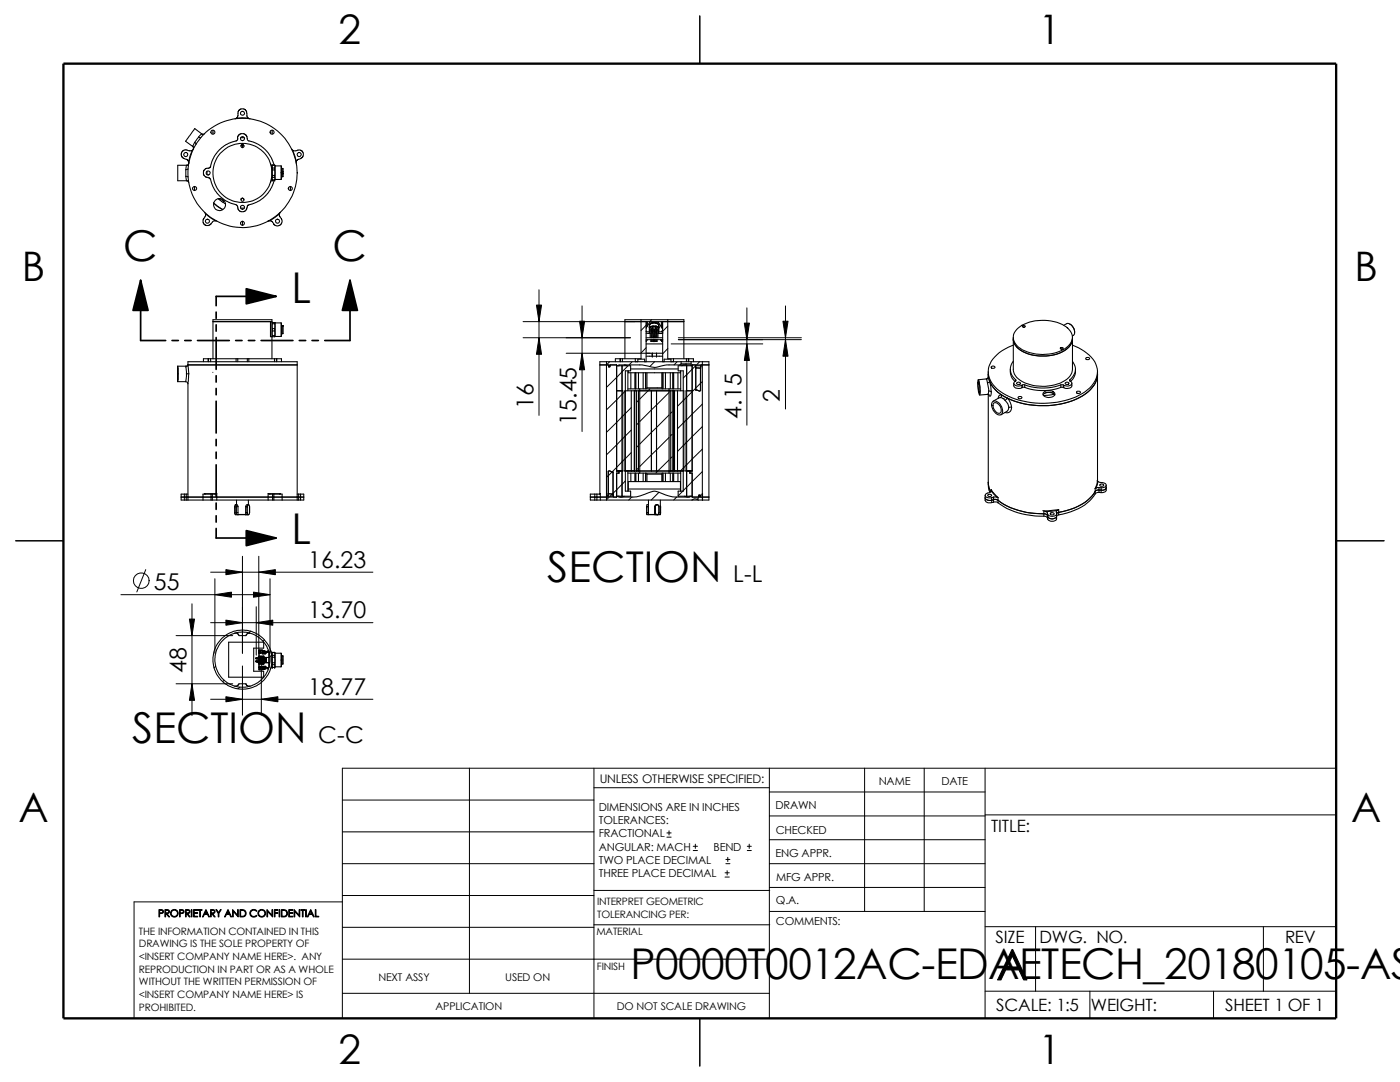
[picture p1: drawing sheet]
<svg xmlns="http://www.w3.org/2000/svg" width="279mm" height="216mm" viewBox="0 0 279 216" stroke-linecap="round" stroke-linejoin="round" font-family="sans-serif">
<g fill="none" stroke="#000" stroke-width=".2">
<path d="M107.6 57.8v25.1M42.5 74.3h.1M104.4 67.4h21.4M104.4 64.2h22.3M107.1 60.9h1l-.5 3.3zM107.6 67.4l.5 3.3h-1zM113 70.5h16.8M115.7 64.1h1l-.5 3.3zM116.2 70.5l.5 3.3h-1zM116.2 61v25.1M121.7 72.2l-.6 .6M124.2 74.2l-3.2 3.1"/>
<path d="M124.3 78.5l-3.3 3.3M124.8 78l-.7 .7M125.3 73l-1.2 1.2M126.2 72.2l-.6 .6M127.4 79.9l-.4 .4M128.9 64.9l-1 1.1M128.9 69.4l-1 1M129.7 77.6l-2 2M130 63.8l-.3 .4M130.6 72.2l-.9 1M133.3 65.1l-1.1 1M133.3 69.6l-1.1 1"/>
<path d="M133.5 78.3l-5.8 5.8M133.8 78h.1M133.9 68.6h18.3M135.1 72.2l-.6 .6M135.4 67.4h24.5M135.4 67.8h24.5M137 74.8l-.6 .6M137 79.2l-1.8 1.9M138.8 73l-1.8 1.8M138.8 73h.1M138.9 77.5l-2 1.9M139.6 72.2l-.6 .6"/>
<path d="M139.8 76.5l-.9 .9M140.2 76.2l-.4 .3M148.5 64.5h1.1l-.5 3.3zM149.1 68.6l.5 3.3h-1.1zM149.1 61.4v23.4M156.3 64.1h1l-.5 3.3zM156.8 67.8l.5 3.3h-1zM156.8 61v20.6M121.6 99.2l-.6 .5M122.2 98.6l-.4 .4M122.3 98.5l-.1 .1M124.2 96.6l-1.9 1.8"/>
<path d="M124.3 92l-3.3 3.2M124.3 83l-3.3 3.3M124.3 87.5l-3.3 3.3M124.8 91.5l-.7 .7M124.8 96l-.7 .7M126 81.3l-1.9 1.9M126 85.8l-1.9 1.9M126 90.3l-1.3 1.3M126.1 99.2l-.6 .6M127.4 84.4l-.4 .4M127.4 88.9l-.4 .3M127.4 93.4l-.4 .3"/>
<path d="M131.5 98.2l-1.5 1.6M133.5 82.8l-5.8 5.8M133.5 87.3l-5.8 5.8M133.5 91.8l-2.6 2.6M134.2 82.2l-.4 .3M134.2 86.7l-.4 .3M134.2 91.1l-.4 .4M135 99.2l-.5 .6M136.3 98l-1 .9M136.5 93.3l-.7 .6M136.5 88.8l-1.3 1.3M137 83.7l-1.8 1.9"/>
<path d="M137 88.2l-.6 .7M137 92.7l-.6 .7M137 97.2l-.6 .7M139.6 99.2l-.5 .5M140.2 80.6l-3.3 3.3M140.2 85.1l-3.3 3.3M140.2 89.6l-3.3 3.3M140.2 94.1l-3.2 3.1M140.2 98.6l-.5 .4M24.1 118.7h29.8M29.1 113.7l-1.8 4.4M42 114.2h32.4"/>
<path d="M42.9 118.7l3.3-.5v1zM42.9 115.5v14.8M45.1 113.7l3.3 .5-3.3 .5zM48.4 111v19.3M50.6 118.2l3.3 .5-3.3 .5zM51.6 114.2l3.3-.5v1zM51.6 111v19.4M53.9 115.5v14.8M35.1 126.8h11.3M35.1 136.4h11.3M37.8 123.5h1l-.5 3.3zM38.3 136.4l.5 3.3h-1z"/>
<path d="M38.3 120.5v22.3M42 139.5h32.4M42 124.2h32.4M43.1 132.9l-.4 .4M44.7 135.7l-.3 .3M45.1 139l3.3 .5-3.3 .5zM45.1 123.7l3.3 .5-3.3 .6zM47.8 137.1l-.3 .4M48.4 132.9v9.8M50 125.9l-.3 .4M51.1 124.2l3.3-.5v1.1zM51.1 121.1v9.6"/>
<path d="M52.2 139.5l3.3-.5v1zM52.2 132.5v10.2M52.8 127.7l-.3 .3M54.2 130.7l-.4 .4M68.3 159.6h50.2M93.7 153.3v44.9M118.5 153.3v49.9M118.5 157.2h35M153.5 153.3v49.9M153.5 158h43.1M172.6 153.3v28.6M184.4 153.3v28.6"/>
<path d="M196.6 153.3v49.9M266.7 153.3h-198.4v49.9M68.3 178.7h50.2M68.3 172.3h50.2M68.3 166h50.2M68.3 180h-41.5v23.2M118.5 177.7h35.1M133.1 167h.8M133.1 166.2h.8M133.5 165.8v.8M138.3 169.7h.9M138.3 168.9h.9"/>
<path d="M138.8 168.4v.9M144.7 175h.8M144.7 174.2h.8M144.9 172.3h.8M144.9 171.5h.8M145.1 173.7v.9M145.2 171.1v.8M149.1 169.7h.8M149.1 168.9h.8M149.5 168.4v.9M153.5 167.6h43.1M153.5 162.8h43.1"/>
<path d="M153.5 172.3h43.1M153.5 177.1h43.1M196.6 162.6h70.1M68.3 198.2h85.2M68.3 191.4h85.2M68.3 185h50.2M118.5 184.5h35.1M153.6 181.9h43M196.6 197.8h70.1M196.6 184.9h70.1M206.7 184.9v12.9M217.5 197.8v5.4"/>
<path d="M242.2 197.8v5.4M252.1 184.9v12.9"/>
<circle cx="28.2" cy="115.9" r="1.56"/>
</g>
<g fill="none" stroke="#000" stroke-width=".21">
<path d="M139.7 3.2v9.5M37.1 35.2l.4 .1M37.1 35.2l.1 .8M37.1 33.9v1.3M37.2 33h.3M37.2 36l.3 .1M37.2 33l-.1 .9M37.2 36.1l.5 .3M37.2 33h-1.7v3.1h1.7M37.2 36v.1M37.3 29.9l-.7 .1-.4 .4v.5l.3 .6 .8 .3 .3 .5M37.3 30l.5 .1"/>
<path d="M37.5 33.8l-.4 .1M37.5 33.7h.1M37.5 35.3h.1M37.6 32.3v.5l-.4 .2M37.6 32.3l.1 .1M38.4 30l-.8 2.3M38.4 30l-.6 .1M38.4 29.2l.3 .2M38.4 29.2l.2 .2v.4M38.4 29.2h.1M38.4 30h.1M38.6 29.8l-.2 .2"/>
<path d="M38.8 37.2v.8M38.9 28.4l.2 .3M38.9 28.4l-.5 .8M39.1 28.7v.1M39.6 27.3l.4 .2M39.6 27.3l-.7 1.1M40 27.5h.1M40.3 26.7l.2 .2M40.3 26.7l-.7 .6M40.3 26.7l-1.4-1-.2 .1-1.7 2.4 1.4 1M40.9 26.7l-.4 .1-.2-.1M41.3 34.2v.6"/>
<path d="M41.5 35.5h.3l.2 .3M42 35.8l.2 .7 .6 1.3 1 1.3 1.4 1 1.9 .8M42.5 26v.8M43.6 39.6l1.4 1.1M43.7 39.8l.2-.2 .7 .5M47.1 28.2l-.8 .1-1.6 .8-.9 .8-.7 .8-.8 1.4-.3 1.3-1 .3-.4 .4 .1 .9 .3 .3 .5 .1M47.2 23.6h2.4M47.2 23.6l-.3 .1M47.2 23.6l-.2 .1M47.4 27.6l.1-.4 .3-.4 .3-.1h.5l.5 .3 .3 .9 .3 .3M47.5 27.6l-.2 .4-.2 .1M48 27.5h.7"/>
<path d="M48.1 39.8a.3 .3 0 0 1 .3-.3 .3 .3 0 0 1 .3 .3M48.1 29.2l.1-.3h.3l.2 .3M48.4 28.9v.6M49.2 22.6v-.3l-.3-.5-.8-.1-.6 .6v.9l-.3 .4M49.3 22.6v.6l.2 .4M49.6 23.6l.3 .1M49.6 23.6h.1M49.7 28.1l1.3 .4 1.6 1 1.4 1.7 .7 1.7M54 32.7l.3 .4v2.8l-.3 .5M54.3 35.8l.1 .1M54.3 26v.8M54.4 32.9v.1"/>
<path d="M54.4 33v.5M54.4 33.9v1.1M54.4 35.4v.5M54.4 35.9h.1M54.4 33h.4M54.4 32.9l-.1 .2M54.4 32.9h.4M54.4 35.9h.4M54.4 33.5v.4M54.4 35v.4M54.4 33.5h.4M54.4 33.9h.4"/>
<path d="M54.4 35h.4M54.4 35.4h.4M54.7 35.9l-.7 1.9-.7 1-1.6 1.3-1.3 .6-.9 .2-.1 .2v.3M54.8 35.9h.1M54.8 35.4v.5M54.8 33.9v1.1M54.8 33v.5M54.8 32.9v.1M54.8 32.9l.1 .2M54.8 33.5v.4M54.8 35v.4M54.9 33.1v2.7"/>
<path d="M54.9 35.8l-.1 .1M54.9 35.8h1.2M54.9 33.1h1.2M56.1 33.1v1.4M56.1 33.1l.1 1.4M56.1 34.5v1.3M56.1 34.5h.1M56.2 34.5l-.1 1.3M56.2 33.6h.2M56.2 35.3h.2M56.2 34.3h.2M56.2 34.7h.3"/>
<path d="M56.2 34.2h.3M56.2 34.6h.3M56.4 34.6l.1 .1M56.4 33.6l.1 .6M56.4 34.3v.3M56.4 33.6v.7M56.4 34.6v.7M56.5 34.7l-.1 .6M56.5 34.2l-.1 .1M56.5 34.2v.5M58 37.2v.8M58.2 29.8l.2 .2"/>
<path d="M58.3 29.9l.1 .1M58.4 30l.7 2.3M58.4 30l.7 .1 .8-.2 .5 .3 .1 .8-.2 .4-.4 .2M59.1 32.3v.3M59.1 32.3h.1M60 31.7l-.6 .1-.3 .5M40.8 42.4l.2 .3M41 42.6v.1M41 42.7l1.9 1.3M41 42.7v.4l-.5 .8v.5l.3 .4 .3 .2h.6l.8-.8 .4-.2M42.6 40.5l.7 .6 1.1 .7-1.8-1.3M42.9 44l.4 .1"/>
<path d="M42.9 44l.2 .1M42.9 44h.1M44.7 40l-.2 .4M47.1 40.9l.3 .4M47.5 41.3v.5l.6 .4h.8l.3-.4 .1-.4M48 41.5h.8M48.4 44.2v.8M53.8 44.1h-.3h.6l.6 .6M55.8 42.7l-2 1.3M55.8 42.7v.4l.5 .9-.1 .6-.4 .4-.3 .1-.6-.1-.3-.3M55.8 42.5v.2M56 42.4l-.2 .3"/>
<path d="M35.5 73.1v3.1zM35.5 73.4v2.4zM35.5 73.1h1.6M35.5 76.2h1.5M37 76.2l.4 .1 .1 .3M37.1 73.1v.1M37.1 73.2l.1 1.4M37.2 74.6l-.2 1.6M37.2 74.6h.5M37.5 72.8l-.4 .3M37.5 72.8l.2 1.8M37.5 72.8l-.1 .3-.3 .1"/>
<path d="M37.5 72.8v-.6h21.8v27.6M37.5 76.6v23.2M37.5 72.8h21.8M37.7 74.6l-.2 2M40.6 72.2v-.6h15.6v.6M41.5 71.6v.6M41.6 71.6v.6M42 71.6v.6M42.5 71.6v-7.8h11.8v7.8M42.5 64.2h11.8M47.1 71.6v.6M47.5 71.6v.6"/>
<path d="M49.4 71.6v.6M49.7 71.6v.6M54 64.2v3l.9-.1M54.3 64.4h1.8M54.4 67l-.1 .1M54.4 64.4v.2M54.4 64.6v1M54.4 66v1M54.4 65.6v.4M54.4 65.6h.4M54.4 66h.4M54.4 64.6h.4"/>
<path d="M54.4 67h.4M54.8 71.6v.6M54.8 67v.2M54.8 66v1M54.8 64.6v1M54.8 64.4v.2M54.8 65.6v.4M54.9 64.4h.1M54.9 67.1h1.2M54.9 64.4v2.7M55.2 71.6v.6M56.1 64.4v2.7"/>
<path d="M56.2 66.6h.2M56.2 65h.2M56.4 65h.1M56.4 65v1.6M56.5 65l-.1 1.6M56.5 65h.1M119.7 72.8h3.4v21.2h1.2v-16h-1.2M121 72.2v27.6M121.4 72.8l.1 .2M121.5 73h.3M121.8 72.8l-.1 .4h-.2v-.2M123.1 73h2.8v1h-1.1v24h1.1v1h-2.8"/>
<path d="M123.7 71.6v.6M123.8 71.6v.6M124.1 73v26M124.2 73v5M124.2 71.6v.6M124.6 72.8l.5 .2M124.7 71.6v-7.8h11.8v7.8M124.7 64.2h11.8M124.7 78h11.8v16h-11.8zM125.3 77.6h10.5M125.3 74v4M125.4 74v.4h10.4v-.4"/>
<path d="M125.9 73.6h9.4M125.9 74.4v3.2M126 78v16M126.6 78v16M126.7 78v16M126.7 74.4v3.2M126.8 71.6v.6M126.9 74.4v3.2M127 78v16M127.3 72.2v-.5h1.4v.5M127.4 74.4v3.2M127.4 78v16"/>
<path d="M127.7 77.6v16.8M127.9 63.8v7.8h-5.1v.6M128.4 74.4v3.2M128.9 74.4v3.2M128.9 68h.1M128.9 70.5h3.3M128.9 71.1h3.3M128.9 68.6h3.3M128.9 64.2v8M128.9 66.5h.9M128.9 66.2h.7M128.9 66l.2 .2"/>
<path d="M128.9 67.8h3.3M128.9 67.4h3.3M129 64.2v1.2M129 66.1v.1M129 68l-.1 .1M129 67.9v.1M129.1 77.4v.2M129.1 74.4v3M129.1 77.4h3M129.2 64.2v.9M129.2 67.8l-.3 .1M129.6 65.3h.2"/>
<path d="M129.6 64.8v1.7M129.6 65.2h.1M129.6 64.8h.1M129.6 65.3h.1M129.6 65.3v1.2M129.6 64.7l.1 .1M129.6 64.7l.7-.4 .8 .1 .4 .3M129.6 64.7v.1M129.6 65.2v.1M129.7 65.2l-.1 .1M129.7 64.8v.4M129.8 65.2v.1"/>
<path d="M129.8 65.2h.2M129.8 65.3v2.1M129.8 65.2l-.2 .1M129.9 67.8v.3h.4v-.3M129.9 66h.2M130 65.2h.1M130 65.2h-.3M130 65.6l.1 .4M130 65.6l-.1 1.8M130 65.6v.4M130 78v16M130 67.8v.3"/>
<path d="M130 66.4h.2M130.1 66l-.1 1.4M130.1 66v.1M130.1 66v.4M130.1 67.8v.3M130.1 66l.1 .1M130.2 70.5h.1M130.2 71.1h.1M130.2 65.6h.1M130.2 70.5v.6M130.2 65.6l-.1 1.8M130.3 65.2v.4"/>
<path d="M130.3 65.2l-.1 .4M130.3 64.4h.6M130.3 64.4v.1M130.3 64.5l-.6 .3M130.3 64.4h.1M130.3 64.5h.6M130.3 65.6v1.8M130.3 65h.1M130.4 67.3v.1M130.4 65.2h-.4M130.4 65.2h.1M130.4 67.8v.4h.2v-.4"/>
<path d="M130.5 66l-.1 1.4-.1-.1M130.5 65.1v.1M130.5 65.1l-.3-.1-.2 .2M130.5 65.1l-.1 .1M130.5 66h.1M130.5 65.2h.1M130.5 65.1h.1M130.6 65.7v.3M130.6 65.7l-.1 .3M130.6 66v1.4l.2-.1M130.6 65.1v.1M130.6 65.1l.3-.1 .2 .2"/>
<path d="M130.6 65.2h.1M130.6 65.2l.3-.1 .2 .1M130.6 68h.1M130.7 67.3l-.1 .1M130.7 67.8v.3h.4v-.3M130.8 65.6h.1M130.9 65.2v.4M130.9 65.2l-.1 2.2M130.9 64.4v.1M130.9 64.5l.5 .3M130.9 64.4h.1M130.9 67.8v.3"/>
<path d="M130.9 65.6v1.8M131 67.8v.3M131 70.5h.1M131 71.1h.1M131 66.1h-.1l.1 .3M131 70.5v.6M131 78v16M131 66v1.4M131 66h.1M131.1 65.2h.1M131.1 65.6v.4M131.1 65.6l-.1 .4"/>
<path d="M131.1 65.2l.2 .1M131.1 65.2h.3M131.1 66v1.4M131.3 65.3h.1M131.3 66.5h.9M131.3 65.3v2.1M131.3 65.3h.2M131.4 64.3l.8 1.4M131.4 64.3h-1.7l-.8 1.2M131.4 64.3h.1M131.4 65.3h.1M131.4 65.2v.1"/>
<path d="M131.4 65.3v1.2M131.4 64.8v.4M131.4 64.8h.1M131.5 64.7v.1M131.5 64.7l-.1 .1M131.5 65.3h.1M131.5 65.2v.1M131.5 66.2l.7 .1M131.5 64.7h.1M131.5 65.3v1.2M131.5 65.2l-.2 .1M131.8 67.8h.1"/>
<path d="M131.8 67.8l.3 .1M131.8 67.8h.4M132 64.2v1.1M132 68l.2 .2M132 67.9v.1M132 68l.2 .1M132.1 77.4v.2M132.1 74.4v3M132.1 67.9l.1 .3M132.2 68.1v.1M132.2 68.2h.1M132.2 64.2v1.5"/>
<path d="M132.2 65.9v.4M132.2 67.8l-.1 .1M132.2 64.2v8M132.2 68v.1M132.2 65.9l-.2 .3M132.3 74.4v3.2M132.5 72.2v-.5h1.4v.5M132.8 74.4v3.2M133.3 63.8v7.8h5.1v.6M133.5 77.6v16.8M133.8 74.4v3.2M133.8 78v16"/>
<path d="M134.2 78v16M134.3 74.4v3.2M134.4 71.6v.6M134.4 78v16M134.5 74.4v3.2M134.6 78v16M135.2 78v16M135.3 74.4v3.2M135.8 74v4M135.9 72.2v.4M135.9 72.6l-.2 .2M135.9 72.6h2"/>
<path d="M136.6 72.8l-.5 .2M136.9 72.6v.2M137 71.6v.6M137 73v26M137.4 71.6v.6M137.5 71.6v.6M137.9 72.8h-4.8l-2.4 .5-2.6-.5h-4.6v.2M137.9 72.2v.8M138.1 73h-2.8v1h1.1v24h-1.1v1h2.8M138.7 72.8l.1 .2M138.8 73l.1 4.8 .7 .2 .2-.1v-4.5M138.8 73h1.1"/>
<path d="M138.9 73.4h.9M138.9 73.4h.1M139.8 73.4v.1M139.8 73.2h.1M139.9 73l-.1 4.9-.3 .2-.6-.3M139.9 72.8v.2M140.2 72.2v27.6M141.5 72.8h-3.4v21.2h-1.2v-16h1.2M195.2 75.8a5.6 5.6 0 0 1 .3 3l-.3-1.2zM195.2 76.2l.3 1v1.3l-.3-1.3zM196.8 75.6l.3 .8M196.8 75.6l-1.6 .2"/>
<path d="M196.8 75.6h.1M197.1 76.4l.2 1.6M197.2 75.4l-.4 .2M197.2 74.2v1.2l.1-.2M197.2 78.7v18l.2 1.1 .2 .5M197.3 75.2l.2 .9M197.3 75.2l-.1-.5a5.8 5.8 0 0 0 4.2 4.9 16.6 16.6 0 0 0 15.1-.9 5.2 5.2 0 0 0 2.5-4 6 6 0 0 1-4 4.8 17.4 17.4 0 0 1-14-.1M197.3 75.2l-.2 .3-.3 .1M197.3 78l-.2 .7M197.3 78l.5 .2M197.4 78.7l-1.9 .1M197.5 76.1a6.4 6.4 0 0 0 2.4 2.7"/>
<path d="M197.5 76.1l.3 2.1M197.5 76.1l-.4 .3M197.8 78.2l-.1 .8h-.2l-.1-.2M197.9 73.1l.3-.1 .4 .3-.1 .1-.5 .1-.2-.2zM199.6 79.3l-1.4 .8M199.6 79.3l.4 .1 .6 .5M199.9 78.8l-.6 .2-.1 .5M199.9 78.8l1.1 .6M199.9 78.8v.3l-.3 .2M200.4 79.5h-.3M200.6 79.9a2.04 2.04 0 0 1 .7 1.4M201 79.4a3.2 3.2 0 0 1 .9 1.9"/>
<path d="M201 79.4l-.4 .5M201.6 73.7v.7a2.53 2.53 0 0 0 1 1.7M202.2 68.9a7.3 7.3 0 0 0-4.9 4.6 5 5 0 0 0 2.8 4.9 16.7 16.7 0 0 0 16.4-.2 4.5 4.5 0 0 0 2-6 8.9 8.9 0 0 0-4.5-3.3M202.2 67.6a3.6 3.6 0 0 0 3 3 8.4 8.4 0 0 0 8.1-1.3l.7-1.1v-.6a3.7 3.7 0 0 1-3 3 8.5 8.5 0 0 1-8.1-1.3l-.5-.7zM202.2 67.3v6.4a3.4 3.4 0 0 0 2.9 2.9 8.8 8.8 0 0 0 8.1-1.2l.7-1 .1-.7v-6.4M202.2 72.1a2.52 2.52 0 0 0 .5 3.7M202.3 76.5a.88 .88 0 0 0 1.2 1l.5-.2M202.7 75.8v.2a.52 .52 0 0 0-.4 .6 .52 .52 0 0 0 .6 .4l1.1-.1M202.7 75.8v.2M202.9 65.8a8.3 8.3 0 0 1 8-1.5 3.8 3.8 0 0 1 3.1 3 3.7 3.7 0 0 1-3 3 8.8 8.8 0 0 1-7.8-1 2.26 2.26 0 0 1-.3-3.5zM203 76.3h.5l.2 .3-.7 .1-.1-.2zM203.3 79.2h.6a.36 .36 0 0 1-.3 .4 .36 .36 0 0 1-.4-.4z"/>
<path d="M204 76.9v.4M204 77.3h.1M204 76.8v.1M204 76.8v.5M204.2 65.3h.2M204.5 76.8a10.4 10.4 0 0 0 7.2 0M204.5 76.8h-.5M204.5 77.3a10.4 10.4 0 0 0 7.2 0M204.5 77.3h-.5M204.5 76.8v.5M208.2 78.4a1.51 1.51 0 0 1 2.3 .2 1.14 1.14 0 0 1-1.5 .7l-.7-.3-.1-.3zM208.4 78.5l.7-.2 1.2 .2"/>
<path d="M210.2 78.4l.3 .4M210.2 78.4a1.61 1.61 0 0 0-2 .4M210.2 78.4h.1M210.3 78.7h.1l-2.2 .2M211.6 69.4l.4-.1 .2 .2-.4 .2zM211.7 76.8h.5M211.7 77.3h.5M211.7 76.8v.5M211.8 69.7h.2M212.2 76.8l.1 .1M212.2 76.8v.5M212.2 77.3h.1"/>
<path d="M212.3 76.9v.4M212.6 76.4a.4 .4 0 0 1 .4-.1 .4 .4 0 0 1 .3 .3l-.5 .1zM213 65.4l.1 .1M213.5 64.7a1.63 1.63 0 0 1 .7 2.2l-.2 .2M213.5 64.7l-.4-.2-.8 .4M213.5 64.7a1.97 1.97 0 0 1 1 1.6M213.5 75.8l-.1 .1 .2 .2M213.5 75.8v.2M213.6 76.1h.1M213.6 76.1a.44 .44 0 0 1 .3 .4 .44 .44 0 0 1-.4 .4l-.5 .1-.7-.1M213.9 76.5a.96 .96 0 0 1-.5 1 .96 .96 0 0 1-1.1-.2M214 72.1a2.48 2.48 0 0 1-.5 3.7"/>
<path d="M214.6 73.7l-.1 1.1-.3 .8-.5 .5M214.8 78.2l.3-.1 .5 .1a.38 .38 0 0 1-.4 .3 .38 .38 0 0 1-.4-.3zM216.8 71.4l.4-.1 .3 .2-.2 .2-.4 .1-.2-.3zM219 74.2v21.6M36.2 99.2h24.4M36.8 98.6v1.2M37.2 98.6v1.2M37.5 98.6h-1.3v1.2h24.4v-1.2h-1.3M40.8 98.5l.2 .1M40.8 98.5v.1M40.8 98.5h2.5M42.1 98.6v1.2"/>
<path d="M42.4 98.6v1.2M43 98.6h-2.5v1.2M43.3 98.5l-.4 .1M43.3 98.5v1.3M47.2 99.8v.9M49.6 99.8v.9M53.5 98.5l2.8 .1v1.2M53.5 98.5h2.5M53.5 98.5v1.3M54.4 98.6v1.2M54.7 98.6v1.2M56 98.5l-.2 .1"/>
<path d="M56 98.5v.1M59.6 98.6v1.2M60 98.6v1.2M118.7 98.6v1.2M119.1 98.6v1.2M119.7 98.5l-.1 .1M119.7 98.5v-26.3h21.8v27.6h-23.7v-1.2l2-.1M119.7 98.5h.1M119.8 98.5v1.3M121.3 99h1.1M121.3 99v.2M121.4 98.5h.1"/>
<path d="M121.4 98.5l.9 .1M121.4 94.1l.3-.1 .6 .2 .1 4.8M122.3 94.2l-.6-.3-.3 .1-.1 5M122.3 98.6h.1M122.4 99l.1 .2M123.1 93.9h1.2M123.5 99v.2a9.6 9.6 0 0 0 6-.9l.4-.1a2.62 2.62 0 0 1 2.3 .3l.6 .3a9.6 9.6 0 0 0 4.9 .4v-.2M123.5 94v.4h-.4v4.8h-5.3M124.2 94v5M124.6 99l-.8 .2M124.7 93.9h1.9M125.3 94v4l.1-.4"/>
<path d="M125.3 94.4h10.5M125.4 97.6v-1.5h10.4v1.5M125.4 97.6h10.4M125.9 94.4v1.7M126.7 94.4v1.7M126.9 94.4v1.7M127 93.9h.4M127.4 94.4v1.7M128.4 94.4v1.7M128.9 94.4v1.7M129.1 94.4v.2M129.1 94.6v1.5"/>
<path d="M129.1 94.6h3M129.4 99.8l.1 2.9M131.8 99.8v2.9M132.1 94.6v1.5M132.1 94.4v.2M132.3 94.4v1.7M132.8 94.4v1.7M133.8 94.4v1.7M133.8 93.9h.4M134.3 94.4v1.7M134.5 94.4v1.7M134.6 93.9h1.9"/>
<path d="M135.3 94.4v1.7M135.8 94v4v-.4M136.6 99l.8 .2M136.9 93.9h1.2M137.7 94v.4h.4v4.8h3.4M138.1 99.8a.91 .91 0 0 1 1.3 0M139.5 99l-.1 .2M139.5 99h.2M139.7 98.8l.1 .4M139.7 98.8h-.2v.2M140.2 98.5h.1M140.2 98.5v1.3"/>
<path d="M140.2 98.5v.1M196.6 99.4a1.28 1.28 0 0 0 1.8 .3h.4a16.1 16.1 0 0 0 9.9 2.9l.2 .1a1.1 1.1 0 0 0 .8 .8 1.1 1.1 0 0 0 1.2-.4v-.1M196.6 98.8l.1 1.2a1.03 1.03 0 0 0 1.2 .3M197.1 98.8l.3-.2 .5 .2a.36 .36 0 0 1-.4 .3 .36 .36 0 0 1-.4-.3zM197.2 96.2l.2 1.1 .3 .8M197.8 97.7l1.4 1.6M197.8 98l-.1 .2a1.21 1.21 0 0 0-1.1 .7l.4 .4h.9M197.8 98l1.1 1.2M197.8 97.7v.3M197.9 99.3v1M198.1 80.1a1.51 1.51 0 0 1 1.9 1.3 .8 .8 0 0 1 0 1 .8 .8 0 0 1-.9 .3 2.26 2.26 0 0 1-1.1-2.4zM198.2 80.5a1.14 1.14 0 0 1 1.6 1.1v.5a.67 .67 0 0 1-.7 .4 .67 .67 0 0 1-.6-.6l-.3-.5z"/>
<path d="M198.3 99.2h.6M198.3 99.2l-.4 .1M198.3 99.2v1M198.9 99.2l.3 .1M199.2 99.3v1M201.3 81.3l-.3 .8-1.2 .7M201.9 81.3a.94 .94 0 0 1-1.3 1M201.9 81.3h-.6M218.6 98.6a8.8 8.8 0 0 1-5.7 3.8l-1.6 .3M218.7 97.4l-.1 .1v1.1M218.7 97.4h.1M219 95.8v.3"/>
<path d="M219.1 96.1l-.1-.3-.1 .8-.3 .9M219.1 96.1l-.4 1.3M219.1 96.1l.4 .1a1.3 1.3 0 0 1 1.3 .6l-.2 .3-.8 .2M219.3 97.3l-.6 .1M219.3 98.3l-.7 .3M219.3 97.3h.5M219.3 97.3v1M219.3 98.3h.5M219.5 96.7l.4-.1h.3l.1 .3-.6 .1zM219.8 97.3v1M220.8 97.3a1.2 1.2 0 0 1-1.6 .4l-.5 .2a9.4 9.4 0 0 1-6.6 4.2l-1.2 .3M220.8 96.8l-.2 1.3-.8 .2"/>
<path d="M3.1 107.9h9.6M46.9 101.1l.1-.4 .1 .4M46.9 101.1h.1M46.9 102.3v.4l.2-.4M46.9 102.3h.1M46.9 101.1v1.2M46.9 102.7h.1M47 100.7l.2 .3v1.4l-.2 .3M47 100.7h.3l.2 .4M47 100.7l-.1 .1M47 102.7h2.6M47.1 101.1h.4"/>
<path d="M47.1 102.3h.4M47.1 101.1v1.2M47.5 101.1v1.6M49 101.1h.3M49 102.3h.3M49 101.1v1.6M49.3 102.3l.3 .4M49.3 102.3l.2 .4 .2-.1M49.3 102.3h.1M49.3 101.1h.1M49.3 101.1v1.2M49.5 100.7l-.2 .4"/>
<path d="M49.5 100.7l-.3 .1-.2 .3M49.5 100.7l.2 .1M49.6 100.7l-.3 .4M49.6 100.7l.2 .4M49.8 102.3l-.1 .3-.1 .1M49.8 101.1v1.2M129.1 102.3h.1M129.1 102.3v.4M129.1 101.1h.1M129.1 101.1h.3M129.1 102.3h.3M129.1 101.1v1.2"/>
<path d="M129.4 100.7h-.3v.4M130.6 102.6l.3 .1M130.6 101.1h.2M130.6 102.3h.2M130.6 101.1v1.6M130.8 102.3l.2 .4 .4-.1 .1-.3M130.8 101.1v1.2M131.1 100.7l-.2 .1-.1 .3v1.2a.38 .38 0 0 0 .3 .4 .38 .38 0 0 0 .4-.4M131.1 100.7l-.2 .2-.1 .2M131.1 100.7l-.3 .1-.2 .3M131.1 100.7l.4 .3M131.1 100.7l.3 .2 .1 .2"/>
<path d="M131.4 102.6v.1M131.5 101.1v1.2M131.5 102.3h.1M131.8 100.9v.2M131.8 102.7h-2.7M131.8 101.1h.1M131.8 102.3h.1M131.8 102.7h-.1M131.8 102.3v.2M131.8 101.1v1.2M198.3 100.2h.6l.3 .1M198.3 100.2l-.4 .1"/>
<path d="M199.2 100.3a14.6 14.6 0 0 0 9.1 2.7M208.1 101.9h.1M208.3 101.9l.4 .2M208.3 103h.4l.3 .3M208.3 101.9v1.1M208.7 102.1l.3 .3M209 102.4l.1 .2M209 102.4v.9M209 103.3l.1 .3M209.1 102.6v1M209.6 102.4a.42 .42 0 0 1 .4-.1 .42 .42 0 0 1 .4 .3l-.6 .1-.2-.1zM210.9 102.4a.96 .96 0 0 1-1.6 .5l-.2-.3"/>
<path d="M210.9 102.5v1a1.04 1.04 0 0 1-1.8 .1M211 101.9l-.2 .2 .1 .3M211 101.9l-2.3 .2M211 101.9h.1M211.3 101.7l-3 .2M211.3 101.7l-.3 .2M211.3 102.7l-.4 .2M211.3 101.7v1M266.7 107.9h9.5M45.6 128.1h7v1.2h-2v4.6h2v1.2h-7zM46.8 126.4h.6l.3 .4h1.4l.3-.4h.5M49.1 136.4l.2 .4 .7 .1"/>
<path d="M49.1 136.4h-1.4l-.3 .4-.6 .1M51.1 132h.1M51.1 131.4h.1M51.1 131.4h.1zM51.1 132h.1l-.1 .1zM51.1 131.9l.1 .1M51.1 131.9v.1M51.1 131.3l.1 .1M51.1 131.3v.1M51.1 131.3h1M51.1 131.9h1.6M51.2 131.4l1.6 .1"/>
<path d="M51.2 132.1h.9M51.2 132h.2M51.2 131.4h.2M51.4 131.4h.1M51.4 132v.1M51.4 131.3v.1M51.4 131.9v.1M51.6 132.2h.1M51.6 131.1h.1M51.6 131.7h.1M51.6 131.7h.1zM51.6 131.1l.1 .1h-.1z"/>
<path d="M51.6 132.2l.1 .1h-.1zM51.6 131.6l.1 .1M51.6 131.6v.1M51.6 131.6h1M51.6 132.2h.5M51.6 131.1h1M51.7 130.2l.1-.2h.2l.1 .2M51.7 133.2l.1-.2h.2l.1 .2M51.7 131.8h.4M51.7 131.2h.4M51.7 132.3h.9M51.7 131.7h.2"/>
<path d="M51.7 131.1h.2M51.7 132.2h.2M51.9 131.7v.1M51.9 131.1h.1M51.9 131.1v.1M51.9 132.2v.1M51.9 130.1h-.1l.1 .2M51.9 130l-.2 .1v.2l.2 .1M51.9 130.1l.1 .1-.1 .1M51.9 130l.2 .1v.2l-.2 .1M51.9 133.1l.1 .1-.1 .1M51.9 133l.2 .1v.2l-.2 .1"/>
<path d="M51.9 133.1h-.1l.1 .2M51.9 133l-.2 .1v.2l.2 .1M51.9 130v.1M51.9 130.3v.1M51.9 131.6v.1M51.9 132.2h.1M51.9 133v.1M51.9 133.3v.1M52.1 132.1h.1M52.1 131.3h.1M52.1 131.7h.1M52.1 131.2l.1 .1-.1 .1z"/>
<path d="M52.1 131.7h.1zM52.1 132.1l.1 .1zM52.2 132v.1M52.2 132l-.1 .1M52.2 131.2v.1M52.2 131.2l-.1 .1M52.2 131.2h1.5M52.2 132h.4M52.2 131.8h.4M52.2 131.4h.4M52.2 132.2h1M52.2 131.7h.2"/>
<path d="M52.2 131.3h.2M52.2 132.1h.2M52.3 129.8v.6h.7v-.2h.7M52.4 129.8h-.7v1.1h1v.3M52.4 131.6v.1M52.4 131.7v.1M52.4 131.2v.1M52.4 131.3v.1M52.4 132.1v.1M52.4 132v.1M52.5 133.5h.1M52.5 133.2h.4"/>
<path d="M52.5 133v.1M52.5 129.9v.4M52.5 130.3v.1M52.5 133.3h.4M52.5 130.1l.2 .1 .2-.1M52.5 130.1l.2 .1M52.5 133.3h.2M52.5 133.3l.2 .1M52.5 133.5h.4M52.5 133.1h.4M52.5 130.3h.4M52.5 130.3h.1"/>
<path d="M52.5 133.1v.4M52.5 129.9h.1M52.6 131.2h.6M52.6 132.2h1.1M52.6 130.9v1.6M52.6 129.8h.1M52.7 131.7h.1M52.7 131.6h.1M52.7 132.2v.3h-1v1.1h.6v-.6h.7v.2h.7M52.7 131.6v.2M52.7 131.8h.1M52.7 131.8l.1 .1"/>
<path d="M52.7 130l.2 .1M52.7 130h.1M52.7 130l-.2 .1M52.7 130v.2M52.7 133.3v.1M52.7 129.8l.2 .1M52.7 129.8l-.2 .1M52.7 133.2l-.2 .1M52.7 133.2v.1M52.7 133.2l.2 .1M52.7 129.8v.2M52.8 131.5l-.1 .1"/>
<path d="M52.8 131.9h-.1M52.8 131.5h.1M52.8 131.5v.4M52.9 133.5h.1M52.9 133v.1M52.9 130.3v.1M52.9 129.9v.4M52.9 131.7l.1 .1M52.9 131.7h.2M52.9 130.1l-.2 .1M52.9 133.3l-.2 .1M52.9 133.3h-.2"/>
<path d="M52.9 131.7h.1M52.9 130.3h.1M52.9 133.1v.4M52.9 129.9h.1M53 131.6l-.1 .1M53 131.6l.1 .1M53 131.6h.1M53 131.8h.1M53.1 131.7l-.1 .1M53.1 131.7h.1M53.1 131.2v1M53.2 131.2v1"/>
<path d="M53.3 133.2v.2h.3M53.6 130l.1 3.1M53.6 130h-.3v.2M54 129.8l.3 .4v2.8M54.3 133l-.3 .5M54.3 133l.1 .2M54.4 131.1v1.1M54.4 132.6v.6M54.4 133.2h.1M54.4 130.2h.1M54.4 130.2v.6M54.4 130.8v.3"/>
<path d="M54.4 132.2v.4M54.4 131.1h.4M54.4 132.2h.4M54.4 130.2l-.1 .1M54.4 130.2h.4M54.4 133.2h.4M54.4 130.8h.4M54.4 132.6h.4M54.8 132.6v.6M54.8 131.1v1.1M54.8 130.2v.6M54.8 130.2h.1"/>
<path d="M54.8 133.2h.1M54.8 130.8v.3M54.8 132.2v.4M54.8 130.2l.1 .1M54.9 130.3v2.8M54.9 133.1l-.1 .1M54.9 133.1h1.2M54.9 130.3h1.2M56.1 130.3v1.4M56.1 131.7v1.4M56.1 130.3l.1 1.4M56.1 131.7h.1"/>
<path d="M56.2 131.7l-.1 1.4M56.2 130.9h.2M56.2 132.5h.2M56.4 130.9v1.6M139.7 203.2v9.5"/>
<circle cx="37.1" cy="30.8" r=".4"/>
<circle cx="38.8" cy="37.6" r=".39"/>
<circle cx="41.5" cy="34.5" r=".4"/>
<circle cx="42.5" cy="26.4" r=".4"/>
<circle cx="48.4" cy="27.7" r=".4"/>
<circle cx="48.4" cy="34.5" r="5.9"/>
<circle cx="48.4" cy="22.6" r=".4"/>
<circle cx="48.4" cy="29.2" r=".29"/>
<circle cx="48.4" cy="34.5" r="10.9"/>
<circle cx="48.4" cy="39.8" r=".31"/>
<circle cx="54.3" cy="26.4" r=".4"/>
<circle cx="57.9" cy="37.6" r=".4"/>
<circle cx="59.7" cy="30.8" r=".39"/>
<circle cx="41.4" cy="44.1" r=".4"/>
<circle cx="43.8" cy="40.8" r="1.19"/>
<circle cx="48.4" cy="44.5" r=".38"/>
<circle cx="48.4" cy="41.3" r=".4"/>
<circle cx="55.4" cy="44.1" r=".39"/>
<circle cx="204.4" cy="65.1" r=".24"/>
<circle cx="48.4" cy="131.6" r="5.9"/>
<circle cx="48.4" cy="131.6" r="5.5"/>
</g>
<path d="M12.7 12.7h254v190.5h-254z" fill="none" stroke="#000" stroke-width=".47"/>
<g fill="#000">
<path d="M28.1 55.9l1.4 6h-3zM49.1 57.6l6 1.5-6 1.5zM69.8 55.9l1.5 6h-3zM107.6 67.4l.5 3.3h-1zM107.1 60.9h1l-.5 3.3zM115.7 64.1h1l-.5 3.3zM116.2 70.5l.5 3.3h-1zM149.1 68.6l.5 3.3h-1.1zM148.5 64.5h1.1l-.5 3.3zM156.8 67.8l.5 3.3h-1zM156.3 64.1h1l-.5 3.3zM42.9 118.7l3.3-.5v1z"/>
<path d="M45.1 113.7l3.3 .5-3.3 .5zM51.6 114.2l3.3-.5v1zM50.6 118.2l3.3 .5-3.3 .5zM49.1 105.9l6 1.5-6 1.5zM37.8 123.5h1l-.5 3.3zM38.3 136.4l.5 3.3h-1zM45.1 139l3.3 .5-3.3 .5zM45.1 123.7l3.3 .5-3.3 .6zM51.1 124.2l3.3-.5v1.1zM52.2 139.5l3.3-.5v1z"/>
</g>
<g fill="none" stroke="#000" stroke-width=".34">
<path d="M28.1 55.9l1.4 6h-3zM28.1 55.9v12h5M49.1 57.6l6 1.5-6 1.5zM55.1 59.1h-12v1.9M69.8 55.9l1.5 6h-3zM69.8 55.9v12h-5M34.3 67.9h1.3M36.9 67.9h1.2M39.4 67.9h6.4M43.1 62.3v1.2M43.1 64.8v1.3M43.1 67.4v6.3"/>
<path d="M43.1 75v1.2M43.1 77.5v1.3M47 67.9h1.3M49.6 67.9h1.2M52.1 67.9h6.4M59.7 67.9h1.3M62.3 67.9h1.2M43.1 80.1v6.3M43.1 87.7v1.2M43.1 90.2v1.3M43.1 92.8v6.3M43.1 105.5v1.9h12"/>
<path d="M43.1 100.4v1.2M43.1 102.9v1.3M49.1 105.9l6 1.5-6 1.5z"/>
</g>
<g font-size="8.5">
<text x="24.6" y="52.1">C</text>
<text x="66.4" y="52.1">C</text>
<text x="58.2" y="60.4">L</text>
<text x="58.2" y="108.6">L</text>
<text x="109.2" y="116.1">SECTION</text>
<text x="26.4" y="148.2">SECTION</text>
<text x="125.9" y="195.3">P0000T0012AC-EDAETECH_20180105-AS</text>
<text x="198.9" y="195.5">A</text>
</g>
<g font-size="8.1">
<text x="67.6" y="8.8">2</text>
<text x="207.3" y="8.8">1</text>
<text x="4.4" y="56.1">B</text>
<text x="270.3" y="56.1">B</text>
<text x="3.7" y="164.1">A</text>
<text x="269.7" y="164.1">A</text>
<text x="67.6" y="212.3">2</text>
<text x="207.3" y="212.3">1</text>
</g>
<g font-size="4.6">
<text x="106.5" y="81.6" transform="rotate(-90 106.5 81.6)">16</text>
<text x="148" y="83.5" transform="rotate(-90 148 83.5)">4.15</text>
<text x="155.7" y="80.3" transform="rotate(-90 155.7 80.3)">2</text>
<text x="115.1" y="84.8" transform="rotate(-90 115.1 84.8)">15.45</text>
<text x="61.5" y="113.2">16.23</text>
<text x="30.7" y="117.6">55</text>
<text x="146.3" y="116.2">L-L</text>
<text x="61.5" y="123.3">13.70</text>
<text x="37.2" y="134.3" transform="rotate(-90 37.2 134.3)">48</text>
<text x="61.5" y="138.6">18.77</text>
<text x="63.5" y="148.3">C-C</text>
</g>
<g font-size="3.4">
<text x="197.8" y="166">TITLE:</text>
<text x="198.7" y="188.1">SIZE</text>
<text x="207.5" y="188.1">DWG. NO.</text>
<text x="256.5" y="188.2">REV</text>
<text x="198.8" y="201.7">SCALE: 1:5</text>
<text x="217.7" y="201.8">WEIGHT:</text>
<text x="244.5" y="201.7">SHEET 1 OF 1</text>
</g>
<text font-size="2.4" x="119.7" y="156.2">UNLESS OTHERWISE SPECIFIED:</text>
<g font-size="2.2">
<text x="119.5" y="161.8">DIMENSIONS ARE IN INCHES</text>
<text x="154.8" y="161.5">DRAWN</text>
<text x="175.4" y="156.7">NAME</text>
<text x="187.9" y="156.7">DATE</text>
<text x="119.5" y="164.4">TOLERANCES:</text>
<text x="119.5" y="167.1">FRACTIONAL</text>
<text x="154.8" y="166.3">CHECKED</text>
<text x="119.5" y="172.4">TWO PLACE DECIMAL</text>
<text x="119.5" y="169.8">ANGULAR: MACH</text>
<text x="142.4" y="169.8">BEND</text>
<text x="154.8" y="171">ENG APPR.</text>
<text x="119.5" y="175">THREE PLACE DECIMAL</text>
<text x="154.9" y="175.7">MFG APPR.</text>
<text x="154.9" y="184.7">COMMENTS:</text>
<text x="154.9" y="180.5">Q.A.</text>
</g>
<g font-size="2.1">
<text x="75.5" y="195.7">NEXT ASSY</text>
<text x="100.8" y="195.7">USED ON</text>
<text x="86.9" y="201.5">APPLICATION</text>
<text x="123.1" y="201.6">DO NOT SCALE DRAWING</text>
</g>
<g font-size="2">
<text x="31.5" y="183">PROPRIETARY AND CONFIDENTIAL</text>
<text x="119.2" y="180.6">INTERPRET GEOMETRIC</text>
<text x="119.2" y="183.1">TOLERANCING PER:</text>
<text x="27.7" y="186.5">THE INFORMATION CONTAINED IN THIS</text>
<text x="27.7" y="189.1">DRAWING IS THE SOLE PROPERTY OF</text>
<text x="27.7" y="191.6">&lt;INSERT COMPANY NAME HERE&gt;. ANY</text>
<text x="119" y="186.6">MATERIAL</text>
<text x="27.7" y="194.1">REPRODUCTION IN PART OR AS A WHOLE</text>
<text x="27.7" y="196.6">WITHOUT THE WRITTEN PERMISSION OF</text>
<text x="119.1" y="193.5">FINISH</text>
<text x="27.7" y="199.1">&lt;INSERT COMPANY NAME HERE&gt; IS</text>
<text x="27.7" y="201.7">PROHIBITED.</text>
</g>
</svg>
